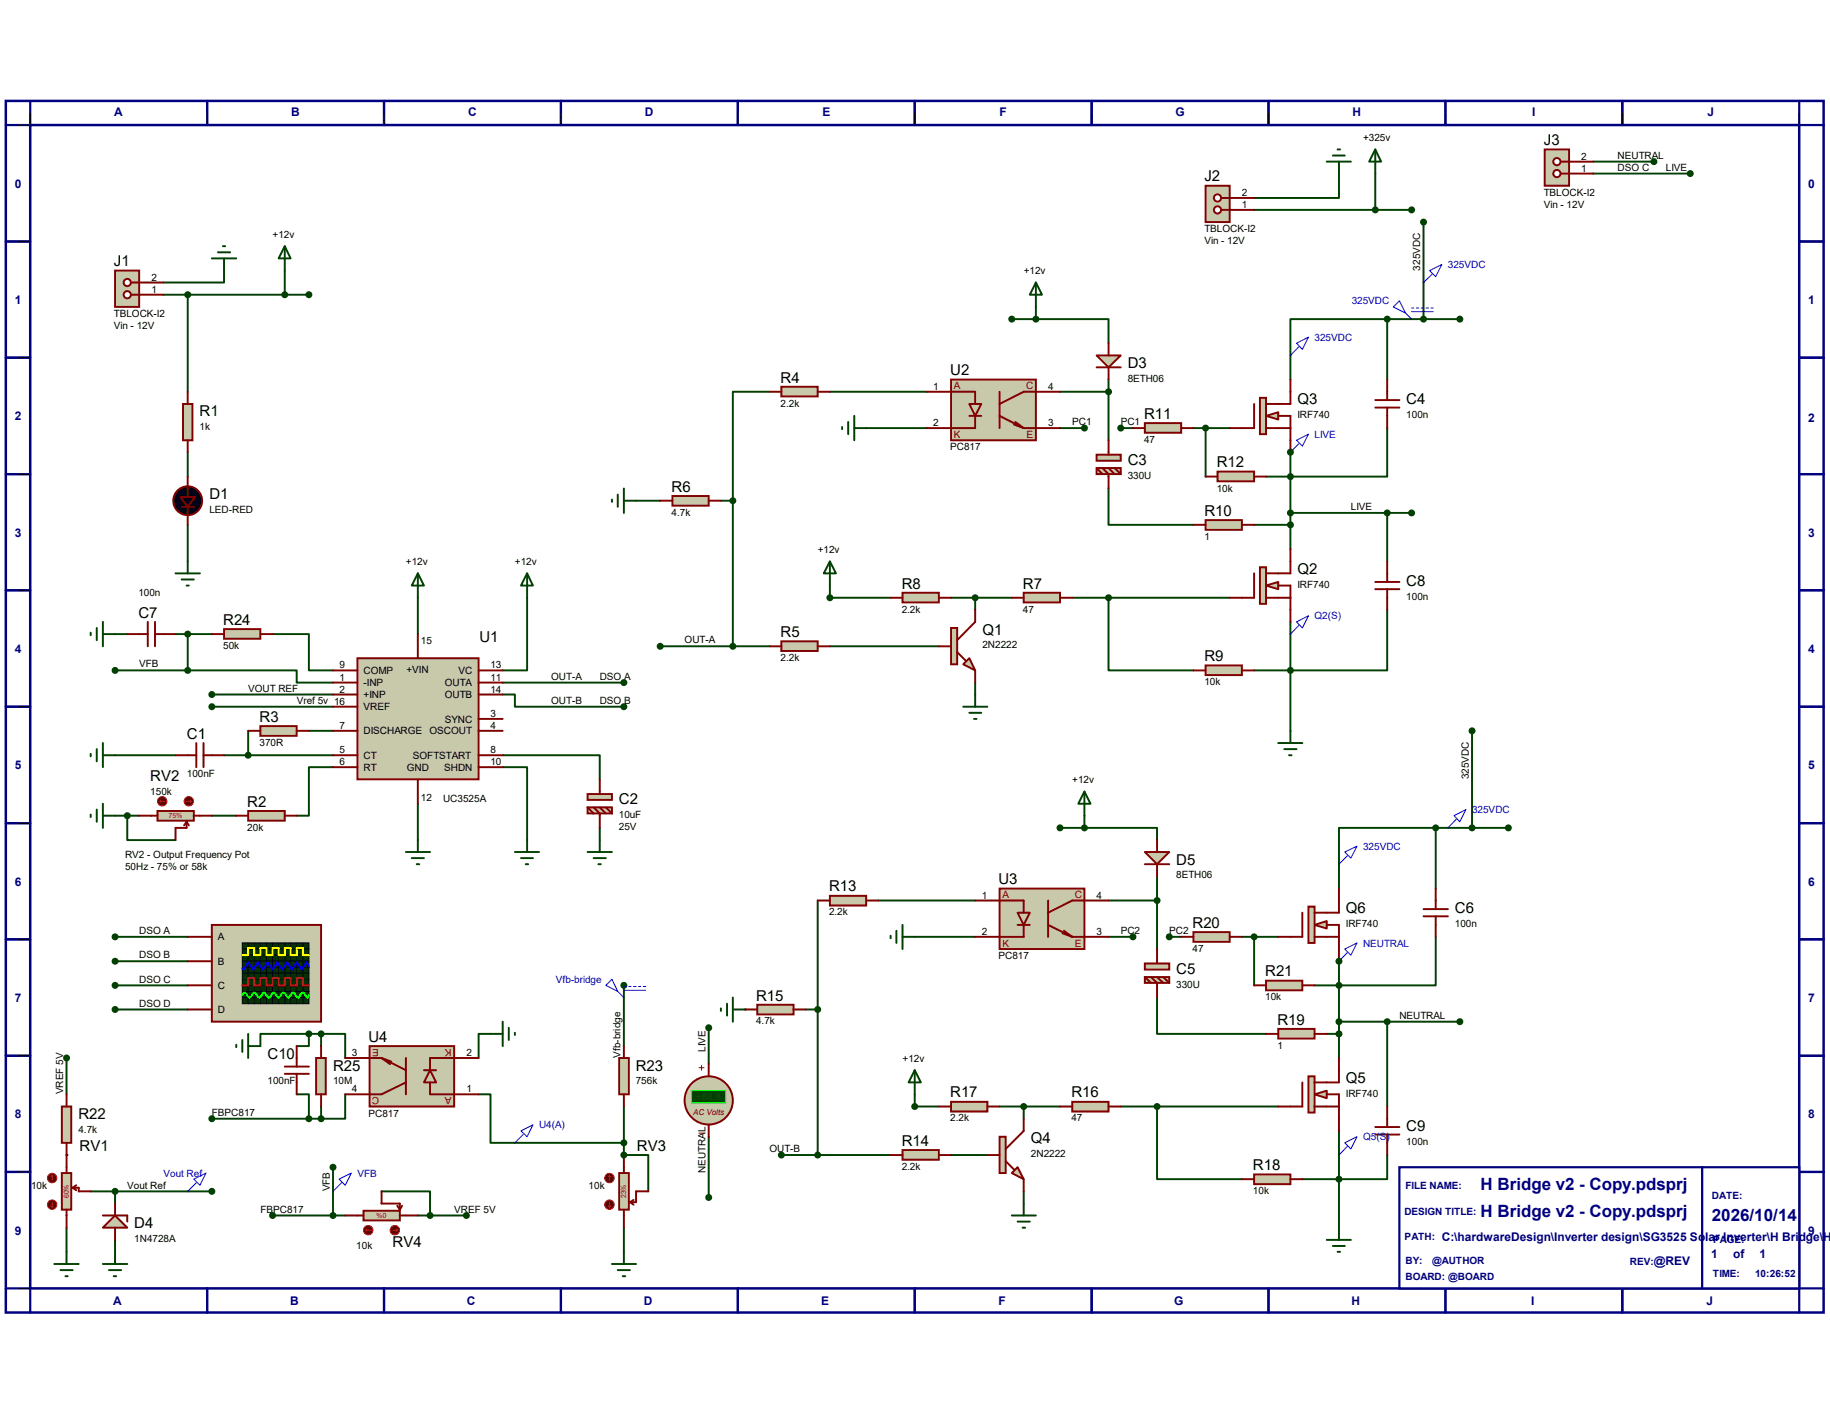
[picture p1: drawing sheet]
<svg xmlns="http://www.w3.org/2000/svg" width="279mm" height="216mm" viewBox="0 0 279 216" stroke-linecap="round" stroke-linejoin="round" font-family="sans-serif">
<path d="M.9 15.4h277.5v185h-277.5zM4.6 19.1h270.1v177.6h-270.1z" fill="none" stroke="#000080" stroke-width=".38"/>
<g fill="none" stroke="#000080" stroke-width=".34">
<path d="M4.6 15.4v3.7h-3.7M31.6 15.4v3.7M58.6 15.4v3.7M85.6 15.4v3.7M112.6 15.4v3.7M139.7 15.4v3.7M166.7 15.4v3.7M193.7 15.4v3.7M220.7 15.4v3.7M247.7 15.4v3.7M274.7 15.4v3.7h3.7M.9 36.9h3.7"/>
<path d="M274.7 36.9h3.7M.9 54.6h3.7M274.7 54.6h3.7M.9 72.4h3.7M274.7 72.4h3.7M.9 90.1h3.7M274.7 90.1h3.7M.9 107.9h3.7M274.7 107.9h3.7M.9 125.7h3.7M274.7 125.7h3.7M.9 143.4h3.7"/>
<path d="M274.7 143.4h3.7M.9 161.2h3.7M.9 178.9h3.7M274.7 161.2h3.7M274.7 178.9h3.7M.9 196.7h3.7v3.7M31.6 196.7v3.7M58.6 196.7v3.7M85.6 196.7v3.7M112.6 196.7v3.7M139.7 196.7v3.7M166.7 196.7v3.7"/>
<path d="M193.7 196.7v3.7M220.7 196.7v3.7M247.7 196.7v3.7M278.4 196.7h-3.7v3.7"/>
</g>
<g fill="none" stroke="#000" stroke-width=".15">
<path d="M2.8 19.1h1.7M4.6 17.3l.1 1.6M31.6 17.3l.1 1.6M58.6 17.3l.1 1.6M85.6 17.3l.1 1.6M112.6 17.3l.1 1.6M139.7 17.3v1.6M166.7 17.3v1.6M193.7 17.3v1.6M220.7 17.3v1.6M247.7 17.3v1.6M274.7 17.3v1.6"/>
<path d="M2.8 36.9h1.7M2.8 54.6h1.7M2.8 72.4h1.7M2.8 90.1h1.7M2.8 107.9h1.7M2.8 125.7h1.7M2.8 143.4h1.7M2.8 161.2h1.7M2.8 178.9h1.7M2.8 196.7h1.7"/>
</g>
<path d="M213.7 178.2h61v18.5h-61z" fill="#fff" stroke="#000080" stroke-width=".34"/>
<path d="M259.9 178.2v18.5" fill="none" stroke="#000080" stroke-width=".34"/>
<g fill="none" stroke="#004000" stroke-width=".3">
<path d="M191.5 32h24M204.4 26.5v3.7h-12.9M210 26.5v5.5M217.3 33.9v14.8M243.2 24.7h9.3M243.2 26.5h14.9M25 45h22.2M28.7 45v14.8M34.2 41.3v1.8h-9.2M43.5 41.3v3.7M117.5 59.8h-5.6v16.7M126.7 59.8h14.8"/>
<path d="M154.5 48.7h3.7M158.2 48.7h11v3.7M158.2 46.9v1.8M161.8 59.8h7.4M169.2 58v9.2M211.8 48.7h-14.8v9.3M211.8 48.7h11.1M211.8 48.7v9.3M28.7 69v3.8M97.1 76.5h3.7M110.1 76.5h1.8M111.9 76.5v22.2"/>
<path d="M132.2 65.4h9.3M161.8 65.4h3.8M169.2 74.6v5.5h13M171.1 65.4h1.9M182.2 65.4h5.5M184.1 65.4v7.4M197 69h.1M197 69v14.9M197 78.3h18.5M211.8 65.4v7.4h-18.5M211.8 78.3v7.4M17.6 96.8h1.8"/>
<path d="M26.8 96.8h5.5M28.7 80.1v5.6M28.7 96.8v5.6M41.6 96.8h5.6v5.6h3.6M63.8 91.3v5.5M80.5 91.3v11.1h-3.7M100.8 98.7h16.7M126.7 98.7h16.6M126.7 89.4v1.9h9.3M145.2 91.3h9.3M148.9 91.3v1.8M163.7 91.3h24"/>
<path d="M169.2 91.3v11.1h13M191.5 80.1h5.5M197 95v16.6M211.8 93.1v9.3h-20.3M17.6 115.3h9.2M17.6 102.4h11.1M28.7 102.4h16.6v1.8h5.5M32.3 107.9h18.5M32.3 106h18.5M34.2 115.3h16.6M37.9 111.6v3.7M47.2 111.6h3.6"/>
<path d="M50.8 117.1h-3.6v7.4h-1.9M76.8 117.1h3.7v11.2M76.8 115.3h14.8v3.7M76.8 106h1.8v1.9h16.6M76.8 104.2h18.4M148.9 104.2v1.8M224.7 111.6v14.8M17.6 124.5h3.7M19.4 124.5v3.8h7.4M32.3 124.5h3.8M63.8 122.7v5.6M91.6 126.4v1.9"/>
<path d="M124.8 137.5v38.9M134.1 137.5h14.8M161.8 126.4h3.8M165.6 126.4h11.1v1.9M165.6 124.5v1.9M169.2 137.5h7.5M176.7 133.8v11.1M219.2 126.4h-14.8v9.3M219.2 126.4h11.1M219.2 126.4v9.3M17.6 143h11.1M17.6 146.8h11.1"/>
<path d="M17.6 150.5h11.1M17.6 154.1h11.1M47.2 157.9h-7.4v1.8M47.2 157.9v1.8h-1.9M47.2 157.9h1.8M49 157.9h3.7v3.6M49 157.9v1.8M74.9 157.9h-1.8v3.6M95.2 150.5v9.2M108.2 156.9v5.6M113.7 154.1h.1M123 154.1h1.8"/>
<path d="M139.7 143h9.2M169.2 143h3.8M176.7 152.3v5.6h16.6M178.5 143h1.8M189.6 143h5.6M191.5 143v7.5M202.6 157.9h1.8M204.4 146.8h.1M204.4 146.8v14.7M204.4 156h18.5M211.8 156v13M219.2 143v7.5h-18.5"/>
<path d="M10.2 176.4h.1M10.2 161.5v5.6M32.3 170.8h16.7M45.3 167.1h1.9v3.7M49 169v1.8M50.8 178.2v7.4M52.7 167.1v3.7h-3.7M73.1 167.1h1.8v7.4h20.3M95.2 176.4h.1M95.2 176.4h3.8v5.5M95.2 169v7.4M108.2 173.6v9.2"/>
<path d="M119.3 176.4h16.7M139.7 167.1v1.9h3.6M145.2 176.4h5.5M152.6 169h9.2M156.3 169v1.8M171.1 169h24.1M176.7 169v11h12.9M204.4 172.7v14.8M211.8 176.4v3.6h-13M10.2 187.5v3.6M13.8 181.9h18.5M17.6 181.9v1.9"/>
<path d="M17.6 189.3v1.8M41.6 185.6h11.1M58.3 181.9h7.4v3.7M63.8 185.6h7.4M95.2 187.5v3.6M156.3 181.9v1.9"/>
</g>
<path d="M54.6 100.5h18.5v18.5h-18.5z" fill="#c8c8aa" stroke="#800000" stroke-width=".3"/>
<g fill="none" stroke="#800000" stroke-width=".3">
<path d="M63.8 96.8v3.7M50.8 102.4h3.8M50.8 104.2h3.8M50.8 106h3.8M50.8 117.1h3.8M50.8 115.3h3.8M50.8 111.6h3.8M50.8 107.9h3.8M63.8 119v3.7M73.1 102.4h3.7M73.1 104.2h3.7M73.1 106h3.7"/>
<path d="M73.1 109.8h3.7M73.1 117.1h3.7M73.1 115.3h3.7M73.1 111.6h3.7"/>
</g>
<path d="M17.6 41.3h3.7v5.6h-3.7z" fill="#c8c8aa" stroke="#800000" stroke-width=".3"/>
<path d="M20 45h1.3" fill="none" stroke="#800000" stroke-width=".3"/>
<circle cx="19.4" cy="45" r=".55" fill="#fff" stroke="#800000" stroke-width=".3"/>
<path d="M20 43.1h1.3" fill="none" stroke="#800000" stroke-width=".3"/>
<circle cx="19.4" cy="43.1" r=".55" fill="#fff" stroke="#800000" stroke-width=".3"/>
<path d="M21.3 45h3.7M21.3 43.1h3.7" fill="none" stroke="#800000" stroke-width=".3"/>
<path d="M27.9 61.7h1.5v5.5h-1.5z" fill="#c8c8aa" stroke="#800000" stroke-width=".3"/>
<path d="M28.7 59.8v1.9M27.7 77.4h1.9M28.7 67.2v1.8M28.7 72.8v3.1M28.7 77.4v2.7" fill="none" stroke="#800000" stroke-width=".3"/>
<g fill="#000" stroke="#800000" stroke-width=".3">
<path d="M27.6 75.9h2.2l-1.1 1.5z"/>
<circle cx="28.7" cy="76.5" r="2.2"/>
</g>
<g fill="none" stroke="#004000" stroke-width=".3">
<path d="M32.3 39.5h3.8M33.3 38.5h1.8M34 37.6h.4M34.2 39.5v1.8M43.5 37.6l.9 1.9h-1.9zM43.5 37.6v3.7M26.8 87.5h3.7M27.7 88.5h1.9M28.5 89.4h.3M28.7 85.7v1.8M63.8 87.5l.9 1.9h-1.8zM63.8 87.5v3.8"/>
<path d="M80.5 87.5l.9 1.9h-1.9zM80.5 87.5v3.8M62 130.1h3.7M62.9 131h1.8M63.6 132h.4M63.8 128.3v1.8"/>
</g>
<g fill="#004000" stroke="#004000" stroke-width=".3">
<circle cx="28.7" cy="45" r=".38"/>
<circle cx="47.2" cy="45" r=".38"/>
<circle cx="43.5" cy="45" r=".38"/>
<circle cx="32.3" cy="107.9" r=".38"/>
</g>
<path d="M37.9 123.8h5.6v1.5h-5.6z" fill="#c8c8aa" stroke="#800000" stroke-width=".3"/>
<path d="M26.8 115.3h3.2M30 113.5v3.6M31.1 113.5v3.6M31.1 115.3h3.1M36.1 124.5h1.8M43.5 124.5h1.8" fill="none" stroke="#800000" stroke-width=".3"/>
<path d="M13.8 115.1v.4M14.8 114.4v1.8M15.7 113.5v3.6M15.7 115.3h1.9M13.8 124.4v.4M14.8 123.6v1.9M15.7 124.5h1.9M15.7 122.7v3.7" fill="none" stroke="#004000" stroke-width=".3"/>
<path d="M32.3 141.2h16.7v14.8h-16.7z" fill="#c8c8aa" stroke="#800000" stroke-width=".3"/>
<path d="M37 144h10.2v9.2h-10.2z" fill="#003000" stroke="#000" stroke-width=".17"/>
<g fill="none" stroke="#000" stroke-width=".15">
<path d="M37 146.8h10.2M37 144.9h10.2M37 145.8h10.2M37 147.7h10.2M37 149.5h10.2M37 150.5h10.2M37 151.4h10.2M37 152.3h10.2M37 148.6h10.2M37.9 144v9.2M38.8 144l.1 9.2M39.8 144v9.2"/>
<path d="M40.7 144v9.2M41.6 144l.1 9.2M42.5 144l.1 9.2M43.5 144v9.2M44.4 144v9.2M45.3 144v9.2M46.2 144l.1 9.2"/>
</g>
<path d="M37 145.8h.9v-1.1h.9v1.1h1v-1.1h.9v1.1h.9v-1.1h.9v1.1h1v-1.1h.9v1.1h.9v-1.1h.9v1.1h1" fill="none" stroke="#ff0" stroke-width=".3"/>
<path d="M37 150.5h.9v-1.1h.9v1.1h1v-1.1h.9v1.1h.9v-1.1h.9v1.1h1v-1.1h.9v1.1h.9v-1.1h.9v1.1h1" fill="none" stroke="#f00" stroke-width=".3"/>
<path d="M47.2 147.5l-.4-.6-.7 1.1-.8-1.1-.7 1.1-.8-1.1-.7 1.1-.8-1.1-.7 1.1-.7-1.1-.8 1.1-.7-1.1-.7 1.1-.8-1.1-.7 1.1-.2-.1" fill="none" stroke="#00f" stroke-width=".3"/>
<path d="M37 151.9l.3-.3 .8 .7 .7-.7 .8 .7 .7-.7 .8 .7 .7-.7 .7 .7 .8-.7 .7 .7 .7-.7 .8 .7 .7-.7 .8 .7 .2-.4" fill="none" stroke="#0f0" stroke-width=".3"/>
<path d="M28.7 143h3.6M28.7 146.8h3.6M28.7 150.5h3.6M28.7 154.1h3.6" fill="none" stroke="#800000" stroke-width=".3"/>
<g fill="#004000" stroke="#004000" stroke-width=".3">
<circle cx="17.6" cy="143" r=".38"/>
<circle cx="17.6" cy="146.8" r=".38"/>
<circle cx="17.6" cy="150.5" r=".38"/>
<circle cx="17.6" cy="154.1" r=".38"/>
</g>
<path d="M24 123.8h5.6v1.5h-5.6z" fill="#c8c8aa" stroke="#800000" stroke-width=".3"/>
<path d="M21.3 124.5h2.7M28.5 125.5l.3 .5M28.5 125.5l-.4 .5M28.5 125.5v.9h-1.7v1.9M29.6 124.5h2.7" fill="none" stroke="#800000" stroke-width=".3"/>
<circle cx="28.8" cy="122.3" r=".72" fill="#400000" stroke="#f00" stroke-width=".15"/>
<path d="M28.5 122.3h.7M29 122.1l.2 .2M29.2 122.3l-.2 .2" fill="none" stroke="#f00" stroke-width=".15"/>
<circle cx="24.8" cy="122.3" r=".72" fill="#400000" stroke="#f00" stroke-width=".15"/>
<path d="M24.4 122.3l.2 .2M24.4 122.3h.7M24.6 122.1l-.2 .2" fill="none" stroke="#f00" stroke-width=".15"/>
<circle cx="19.4" cy="124.5" r=".38" fill="#004000" stroke="#004000" stroke-width=".3"/>
<path d="M78.6 130.1h3.7M79.5 131h1.9M80.3 132h.3M80.5 128.3v1.8" fill="none" stroke="#004000" stroke-width=".3"/>
<g fill="#c8c8aa" stroke="#800000" stroke-width=".3">
<path d="M89.7 121.2h3.7v.9h-3.7z"/>
<path d="M89.7 123.3h3.7v.9h-3.7z"/>
</g>
<path d="M91.6 119v2.2M89.7 123.3l.9 .9M90.6 123.3l1 .9v2.2M91.6 123.3l.9 .9M92.5 123.3l.9 .9" fill="none" stroke="#800000" stroke-width=".3"/>
<path d="M89.7 130.1h3.7M90.6 131h1.9M91.4 132h.3M91.6 128.3v1.8" fill="none" stroke="#004000" stroke-width=".3"/>
<path d="M39.8 110.9h5.5v1.5h-5.5z" fill="#c8c8aa" stroke="#800000" stroke-width=".3"/>
<path d="M37.9 111.6h1.9M45.3 111.6h1.9" fill="none" stroke="#800000" stroke-width=".3"/>
<circle cx="37.9" cy="115.3" r=".38" fill="#004000" stroke="#004000" stroke-width=".3"/>
<g fill="#c8c8aa" stroke="#800000" stroke-width=".3">
<path d="M148 100.5l.9 1.9-1.8-1z"/>
<path d="M145.2 95.9h.9v5.5h-.9z"/>
</g>
<path d="M143.3 98.7h1.9M146.1 99.6l1.3 1.3M148.9 93.1v1.9l-2.8 2.7M148.9 102.4v1.8" fill="none" stroke="#800000" stroke-width=".3"/>
<g fill="#c8c8aa" stroke="#800000" stroke-width=".3">
<path d="M145.2 58h13v9.2h-13z"/>
<path d="M148 61.7h1.8l-.9 1.8z"/>
</g>
<path d="M141.5 59.8h7.4v1.9M152.6 59.8v5.6M161.8 59.8h-5.5l-3.7 1.9M148 63.5h1.8M148.9 63.5v1.9h-7.4M152.6 63.5l3.7 1.9M154.8 64.8l1.5 .6M155 64.4l1.3 1M156.3 65.4h5.5" fill="none" stroke="#800000" stroke-width=".3"/>
<path d="M128.6 65.2v.3M129.5 64.4v1.9M130.4 65.4h1.8M130.4 63.5v3.7" fill="none" stroke="#004000" stroke-width=".3"/>
<path d="M119.3 59.1h5.5v1.4h-5.5z" fill="#c8c8aa" stroke="#800000" stroke-width=".3"/>
<path d="M117.5 59.8h1.8M124.8 59.8h1.9" fill="none" stroke="#800000" stroke-width=".3"/>
<path d="M119.3 97.9h5.5v1.5h-5.5z" fill="#c8c8aa" stroke="#800000" stroke-width=".3"/>
<path d="M117.5 98.7h1.8M124.8 98.7h1.9" fill="none" stroke="#800000" stroke-width=".3"/>
<path d="M102.7 75.7h5.5v1.5h-5.5z" fill="#c8c8aa" stroke="#800000" stroke-width=".3"/>
<path d="M100.8 76.5h1.9M108.2 76.5h1.9" fill="none" stroke="#800000" stroke-width=".3"/>
<path d="M93.4 76.3v.3M94.3 75.5v1.9M95.2 76.5h1.9M95.2 74.6v3.7" fill="none" stroke="#004000" stroke-width=".3"/>
<path d="M156.3 90.5h5.5v1.5h-5.5z" fill="#c8c8aa" stroke="#800000" stroke-width=".3"/>
<path d="M154.5 91.3h1.8M161.8 91.3h1.9" fill="none" stroke="#800000" stroke-width=".3"/>
<path d="M137.8 90.5h5.5v1.5h-5.5z" fill="#c8c8aa" stroke="#800000" stroke-width=".3"/>
<path d="M136 91.3h1.8M143.3 91.3h1.9" fill="none" stroke="#800000" stroke-width=".3"/>
<g fill="#004000" stroke="#004000" stroke-width=".3">
<circle cx="111.9" cy="76.5" r=".38"/>
<circle cx="148.9" cy="91.3" r=".38"/>
<circle cx="126.7" cy="91.3" r=".38"/>
<circle cx="154.5" cy="48.7" r=".38"/>
</g>
<path d="M126.7 85.7l.9 1.8h-1.8zM126.7 85.7v3.7M147.1 107.9h3.6M148 108.8h1.8M148.7 109.8h.4M148.9 106v1.9" fill="none" stroke="#004000" stroke-width=".3"/>
<g fill="#c8c8aa" stroke="#800000" stroke-width=".3">
<path d="M193.3 89.4l1.9-.5v1.1z"/>
<path d="M192.4 86.6h.9v5.6h-.9z"/>
</g>
<path d="M191.5 87.5v3.8h-3.8M193.3 91.3h3.7M195.2 89.4h1.8v5.6M197 83.9v3.6h-3.7" fill="none" stroke="#800000" stroke-width=".3"/>
<g fill="#c8c8aa" stroke="#800000" stroke-width=".3">
<path d="M193.3 63.5l1.9-.6v1.2z"/>
<path d="M192.4 60.7h.9v5.6h-.9z"/>
</g>
<path d="M197 58v3.7h-3.7M191.5 61.7v3.7h-3.8M193.3 65.4h3.7M195.2 63.5h1.8v5.5" fill="none" stroke="#800000" stroke-width=".3"/>
<path d="M184.1 101.6h5.5v1.5h-5.5z" fill="#c8c8aa" stroke="#800000" stroke-width=".3"/>
<path d="M182.2 102.4h1.9M189.6 102.4h1.9" fill="none" stroke="#800000" stroke-width=".3"/>
<circle cx="169.2" cy="91.3" r=".38" fill="#004000" stroke="#004000" stroke-width=".3"/>
<g fill="#c8c8aa" stroke="#800000" stroke-width=".3">
<path d="M167.4 69.4h3.7v1h-3.7z"/>
<path d="M167.4 71.5h3.7v.9h-3.7z"/>
</g>
<path d="M167.4 71.5l.9 .9M168.3 71.5l.9 .9v2.2M169.2 67.2v2.2M169.2 71.5l1 .9M170.2 71.5l.9 .9" fill="none" stroke="#800000" stroke-width=".3"/>
<path d="M184.1 79.4h5.5v1.5h-5.5z" fill="#c8c8aa" stroke="#800000" stroke-width=".3"/>
<path d="M182.2 80.1h1.9M189.6 80.1h1.9" fill="none" stroke="#800000" stroke-width=".3"/>
<path d="M174.8 64.6h5.5v1.5h-5.5z" fill="#c8c8aa" stroke="#800000" stroke-width=".3"/>
<path d="M173 65.4h1.8M180.3 65.4h1.9" fill="none" stroke="#800000" stroke-width=".3"/>
<path d="M185.9 72h5.6v1.5h-5.6z" fill="#c8c8aa" stroke="#800000" stroke-width=".3"/>
<path d="M211.8 58v3.1M184.1 72.8h1.8M191.5 72.8h1.8M210 61.1h3.7M210 62.2h3.7M211.8 62.2v3.2" fill="none" stroke="#800000" stroke-width=".3"/>
<g fill="#004000" stroke="#004000" stroke-width=".3">
<circle cx="197" cy="80.1" r=".38"/>
<circle cx="197" cy="72.8" r=".38"/>
<circle cx="184.1" cy="65.4" r=".38"/>
<circle cx="171.1" cy="65.4" r=".38"/>
<circle cx="165.6" cy="65.4" r=".38"/>
<circle cx="197" cy="78.3" r=".38"/>
<circle cx="158.2" cy="48.7" r=".38"/>
<circle cx="211.8" cy="48.7" r=".38"/>
<circle cx="215.5" cy="78.3" r=".38"/>
<circle cx="222.9" cy="48.7" r=".38"/>
<circle cx="217.3" cy="48.7" r=".38"/>
<circle cx="217.3" cy="33.9" r=".38"/>
</g>
<path d="M158.2 43.1l.9 1.9h-1.9zM158.2 43.1v3.8" fill="none" stroke="#004000" stroke-width=".3"/>
<path d="M184.1 28.4h3.6v5.5h-3.6z" fill="#c8c8aa" stroke="#800000" stroke-width=".3"/>
<path d="M186.5 32h1.2" fill="none" stroke="#800000" stroke-width=".3"/>
<circle cx="185.9" cy="32" r=".55" fill="#fff" stroke="#800000" stroke-width=".3"/>
<path d="M186.5 30.2h1.2" fill="none" stroke="#800000" stroke-width=".3"/>
<circle cx="185.9" cy="30.2" r=".55" fill="#fff" stroke="#800000" stroke-width=".3"/>
<path d="M187.7 32h3.8M187.7 30.2h3.8" fill="none" stroke="#800000" stroke-width=".3"/>
<path d="M202.6 24.7h3.6M203.5 23.7h1.8M204.2 22.8h.4M204.4 24.7v1.8M210 22.8l.9 1.9h-1.9zM210 22.8v3.7" fill="none" stroke="#004000" stroke-width=".3"/>
<g fill="#004000" stroke="#004000" stroke-width=".3">
<circle cx="210" cy="32" r=".38"/>
<circle cx="215.5" cy="32" r=".38"/>
</g>
<path d="M235.8 22.8h3.8v5.6h-3.8z" fill="#c8c8aa" stroke="#800000" stroke-width=".3"/>
<path d="M238.3 26.5h1.3" fill="none" stroke="#800000" stroke-width=".3"/>
<circle cx="237.7" cy="26.5" r=".55" fill="#fff" stroke="#800000" stroke-width=".3"/>
<path d="M238.3 24.7h1.3" fill="none" stroke="#800000" stroke-width=".3"/>
<circle cx="237.7" cy="24.7" r=".55" fill="#fff" stroke="#800000" stroke-width=".3"/>
<path d="M239.6 26.5h3.6M239.6 24.7h3.6" fill="none" stroke="#800000" stroke-width=".3"/>
<g fill="#004000" stroke="#004000" stroke-width=".3">
<circle cx="252.5" cy="24.7" r=".38"/>
<circle cx="258.1" cy="26.5" r=".38"/>
</g>
<g fill="#c8c8aa" stroke="#800000" stroke-width=".3">
<path d="M155.4 178.2l.9 1.8-1.8-.9z"/>
<path d="M152.6 173.6h.9v5.5h-.9z"/>
</g>
<path d="M150.7 176.4h1.9M153.5 177.3l1.3 1.3M156.3 170.8v1.9l-2.8 2.7M156.3 180v1.9" fill="none" stroke="#800000" stroke-width=".3"/>
<g fill="#c8c8aa" stroke="#800000" stroke-width=".3">
<path d="M152.6 135.7h13v9.2h-13z"/>
<path d="M155.4 139.4h1.8l-.9 1.8z"/>
</g>
<path d="M148.9 137.5h7.4v1.9M160 137.5v5.5M169.2 137.5h-5.5l-3.7 1.9M155.4 141.2h1.8M156.3 141.2v1.8h-7.4M160 141.2l3.7 1.8M162.2 142.5l1.5 .5M162.4 142.1l1.3 .9M163.7 143h5.5" fill="none" stroke="#800000" stroke-width=".3"/>
<path d="M136 142.9v.4M136.9 142.1v1.9M137.8 143h1.9M137.8 141.2v3.7" fill="none" stroke="#004000" stroke-width=".3"/>
<path d="M126.7 136.8h5.5v1.5h-5.5z" fill="#c8c8aa" stroke="#800000" stroke-width=".3"/>
<path d="M124.8 137.5h1.9M132.2 137.5h1.9" fill="none" stroke="#800000" stroke-width=".3"/>
<path d="M137.8 175.6h5.5v1.5h-5.5z" fill="#c8c8aa" stroke="#800000" stroke-width=".3"/>
<path d="M136 176.4h1.8M143.3 176.4h1.9" fill="none" stroke="#800000" stroke-width=".3"/>
<path d="M115.6 153.4h5.6v1.5h-5.6z" fill="#c8c8aa" stroke="#800000" stroke-width=".3"/>
<path d="M113.7 154.1h1.9M121.2 154.1h1.8" fill="none" stroke="#800000" stroke-width=".3"/>
<path d="M110.1 154v.3M111 153.2v1.9M111.9 154.1h1.8M111.9 152.3v3.7" fill="none" stroke="#004000" stroke-width=".3"/>
<path d="M163.7 168.2h5.5v1.5h-5.5z" fill="#c8c8aa" stroke="#800000" stroke-width=".3"/>
<path d="M161.8 169h1.9M169.2 169h1.9" fill="none" stroke="#800000" stroke-width=".3"/>
<path d="M145.2 168.2h5.5v1.5h-5.5z" fill="#c8c8aa" stroke="#800000" stroke-width=".3"/>
<path d="M143.3 169h1.9M150.7 169h1.9" fill="none" stroke="#800000" stroke-width=".3"/>
<g fill="#004000" stroke="#004000" stroke-width=".3">
<circle cx="124.8" cy="154.1" r=".38"/>
<circle cx="156.3" cy="169" r=".38"/>
<circle cx="139.7" cy="169" r=".38"/>
<circle cx="161.8" cy="126.4" r=".38"/>
</g>
<path d="M139.7 163.4l.9 1.9h-1.9zM139.7 163.4v3.7M154.5 185.6h3.7M155.4 186.5h1.8M156.1 187.5h.4M156.3 183.8v1.8" fill="none" stroke="#004000" stroke-width=".3"/>
<g fill="#c8c8aa" stroke="#800000" stroke-width=".3">
<path d="M200.7 167.1l1.9-.6v1.2z"/>
<path d="M199.8 164.3h.9v5.6h-.9z"/>
</g>
<path d="M198.8 165.3v3.7h-3.6M200.7 169h3.7M202.6 167.1h1.8v5.6M204.4 161.5v3.8h-3.7" fill="none" stroke="#800000" stroke-width=".3"/>
<g fill="#c8c8aa" stroke="#800000" stroke-width=".3">
<path d="M200.7 141.2l1.9-.6v1.2z"/>
<path d="M199.8 138.4h.9v5.6h-.9z"/>
</g>
<path d="M198.8 139.4v3.6h-3.6M204.4 135.7v3.7h-3.7M200.7 143h3.7M202.6 141.2h1.8v5.6" fill="none" stroke="#800000" stroke-width=".3"/>
<path d="M191.5 179.3h5.5v1.5h-5.5z" fill="#c8c8aa" stroke="#800000" stroke-width=".3"/>
<path d="M189.6 180h1.9M197 180h1.8" fill="none" stroke="#800000" stroke-width=".3"/>
<circle cx="176.7" cy="169" r=".38" fill="#004000" stroke="#004000" stroke-width=".3"/>
<g fill="#c8c8aa" stroke="#800000" stroke-width=".3">
<path d="M174.8 147.1h3.7v.9h-3.7z"/>
<path d="M174.8 149.2h3.7v.9h-3.7z"/>
</g>
<path d="M174.8 149.2l.9 .9M175.7 149.2l1 .9v2.2M176.7 144.9v2.2M176.7 149.2l.9 .9M177.6 149.2l.9 .9" fill="none" stroke="#800000" stroke-width=".3"/>
<path d="M195.2 157.1h5.5v1.5h-5.5z" fill="#c8c8aa" stroke="#800000" stroke-width=".3"/>
<path d="M193.3 157.9h1.9M200.7 157.9h1.9" fill="none" stroke="#800000" stroke-width=".3"/>
<path d="M182.2 142.3h5.5v1.5h-5.5z" fill="#c8c8aa" stroke="#800000" stroke-width=".3"/>
<path d="M180.3 143h1.9M187.7 143h1.9" fill="none" stroke="#800000" stroke-width=".3"/>
<path d="M193.3 149.7h5.5v1.5h-5.5z" fill="#c8c8aa" stroke="#800000" stroke-width=".3"/>
<path d="M217.3 138.8h3.8M217.3 139.9h3.8M219.2 135.7v3.1M219.2 139.9v3.1M191.5 150.5h1.8M198.8 150.5h1.9" fill="none" stroke="#800000" stroke-width=".3"/>
<g fill="#004000" stroke="#004000" stroke-width=".3">
<circle cx="204.4" cy="157.9" r=".38"/>
<circle cx="204.4" cy="150.5" r=".38"/>
<circle cx="191.5" cy="143" r=".38"/>
<circle cx="178.5" cy="143" r=".38"/>
<circle cx="173" cy="143" r=".38"/>
<circle cx="204.4" cy="156" r=".38"/>
<circle cx="165.6" cy="126.4" r=".38"/>
<circle cx="219.2" cy="126.4" r=".38"/>
<circle cx="222.9" cy="156" r=".38"/>
<circle cx="230.3" cy="126.4" r=".38"/>
<circle cx="224.7" cy="126.4" r=".38"/>
<circle cx="224.7" cy="111.6" r=".38"/>
<circle cx="111.9" cy="98.7" r=".38"/>
<circle cx="100.8" cy="98.7" r=".38"/>
<circle cx="124.8" cy="176.4" r=".38"/>
<circle cx="119.3" cy="176.4" r=".38"/>
<circle cx="95.2" cy="104.2" r=".38"/>
<circle cx="95.2" cy="107.9" r=".38"/>
</g>
<path d="M165.6 120.9l.9 1.8h-1.9zM165.6 120.9v3.6" fill="none" stroke="#004000" stroke-width=".3"/>
<circle cx="108.2" cy="168" r="3.7" fill="#c8c8aa" stroke="#800000" stroke-width=".3"/>
<path d="M106.7 163h.8M106.7 173h.8M107.1 162.7v.7" fill="none" stroke="#800000" stroke-width=".15"/>
<path d="M105.6 166.5h5.2v1.9h-5.2z" fill="#004000" stroke="#0f0" stroke-width=".15"/>
<path d="M108.2 162.5v1.8M108.2 171.7v1.9" fill="none" stroke="#800000" stroke-width=".3"/>
<g fill="#004000" stroke="#004000" stroke-width=".3">
<circle cx="108.2" cy="156.9" r=".38"/>
<circle cx="108.2" cy="182.8" r=".38"/>
<circle cx="197" cy="102.4" r=".38"/>
<circle cx="204.4" cy="180" r=".38"/>
</g>
<path d="M218.3 41.3l1.8-.9-.9 1.8zM218.7 41.9l-1.4 1.2" fill="none" stroke="#0000c0" stroke-width=".15"/>
<path d="M195.2 113.5h3.6M196.1 114.4h1.9M196.8 115.3h.4M197 111.6v1.9M202.6 189.3h3.6M203.5 190.2h1.8M204.2 191.1h.4M204.4 187.5v1.8" fill="none" stroke="#004000" stroke-width=".3"/>
<path d="M9.4 169h1.5v5.5h-1.5z" fill="#c8c8aa" stroke="#800000" stroke-width=".3"/>
<path d="M10.2 167.1v1.9M10.2 174.5v1.9" fill="none" stroke="#800000" stroke-width=".3"/>
<path d="M9.4 179.1h1.5v5.6h-1.5z" fill="#c8c8aa" stroke="#800000" stroke-width=".3"/>
<path d="M10.2 176.4v2.7M10.2 184.7v2.8M11.1 181.4l.5 .3M11.1 181.4h.9v.5h1.8M11.6 181l-.5 .4" fill="none" stroke="#800000" stroke-width=".3"/>
<circle cx="8" cy="179.9" r=".72" fill="#400000" stroke="#f00" stroke-width=".15"/>
<path d="M8 179.5l-.3 .2M8 179.5l.1 .2M8 179.5v.8" fill="none" stroke="#f00" stroke-width=".15"/>
<circle cx="8" cy="183.9" r=".72" fill="#400000" stroke="#f00" stroke-width=".15"/>
<path d="M7.7 184.1l.3 .2M8 183.6v.7M8.1 184.1l-.1 .2" fill="none" stroke="#f00" stroke-width=".15"/>
<circle cx="10.2" cy="161.5" r=".38" fill="#004000" stroke="#004000" stroke-width=".3"/>
<path d="M8.3 193h3.7M9.2 193.9h1.9M10 194.9h.3M10.2 191.1v1.9" fill="none" stroke="#004000" stroke-width=".3"/>
<path d="M29.6 180l1.9-.9-1 1.9zM30 180.6l-1.3 1.3" fill="none" stroke="#0000c0" stroke-width=".15"/>
<path d="M15.7 187.5l1.9-1.9 1.8 1.9z" fill="#c8c8aa" stroke="#800000" stroke-width=".3"/>
<path d="M15.7 185.6h3.7v.9M17.6 183.8v1.8M17.6 187.5v1.8" fill="none" stroke="#800000" stroke-width=".3"/>
<circle cx="17.6" cy="181.9" r=".38" fill="#004000" stroke="#004000" stroke-width=".3"/>
<path d="M15.7 193h3.7M16.6 193.9h1.9M17.4 194.9h.3M17.6 191.1v1.9" fill="none" stroke="#004000" stroke-width=".3"/>
<path d="M94.5 161.5h1.5v5.6h-1.5z" fill="#c8c8aa" stroke="#800000" stroke-width=".3"/>
<path d="M95.2 159.7v1.8M95.2 167.1v1.9" fill="none" stroke="#800000" stroke-width=".3"/>
<path d="M94.5 179.1h1.5v5.6h-1.5z" fill="#c8c8aa" stroke="#800000" stroke-width=".3"/>
<path d="M95.2 176.4v2.7M95.2 184.7v2.8M96.2 183.6l.5 .3M96.7 183.2l-.5 .4M99 181.9h-1.9v1.7h-.9" fill="none" stroke="#800000" stroke-width=".3"/>
<circle cx="93" cy="179.9" r=".72" fill="#400000" stroke="#f00" stroke-width=".15"/>
<path d="M93 179.5l-.2 .2M93 179.5l.2 .2M93 179.5v.8" fill="none" stroke="#f00" stroke-width=".15"/>
<circle cx="93" cy="183.9" r=".72" fill="#400000" stroke="#f00" stroke-width=".15"/>
<path d="M92.8 184.1l.2 .2M93 183.6v.7M93.2 184.1l-.2 .2" fill="none" stroke="#f00" stroke-width=".15"/>
<path d="M93.4 193h3.7M94.3 193.9h1.9M95.1 194.9h.4M95.2 191.1v1.9" fill="none" stroke="#004000" stroke-width=".3"/>
<circle cx="95.2" cy="174.5" r=".38" fill="#004000" stroke="#004000" stroke-width=".3"/>
<path d="M34.2 96.1h5.6v1.4h-5.6z" fill="#c8c8aa" stroke="#800000" stroke-width=".3"/>
<g fill="none" stroke="#800000" stroke-width=".3">
<path d="M19.4 96.8h3.2M22.6 95v3.7M23.7 96.8h3.1M23.7 95v3.7M32.3 96.8h1.9M39.8 96.8h1.8M210 88.9h3.7M210 90h3.7M211.8 85.7v3.2M211.8 90v3.1M210 173.2h3.7M210 172.1h3.7"/>
<path d="M211.8 169v3.1M211.8 173.2v3.2"/>
</g>
<g fill="#004000" stroke="#004000" stroke-width=".3">
<circle cx="17.6" cy="102.4" r=".38"/>
<circle cx="95.2" cy="150.5" r=".38"/>
<circle cx="32.3" cy="106" r=".38"/>
<circle cx="28.7" cy="102.4" r=".38"/>
<circle cx="28.7" cy="96.8" r=".38"/>
<circle cx="95.2" cy="176.4" r=".38"/>
<circle cx="211.8" cy="78.3" r=".38"/>
<circle cx="211.8" cy="156" r=".38"/>
<circle cx="197" cy="69" r=".38"/>
<circle cx="204.4" cy="146.8" r=".38"/>
</g>
<g fill="none" stroke="#0000c0" stroke-width=".15">
<path d="M198 52.4l1.8-.9-1 1.8zM198.3 53l-1.3 1.3M212.7 46.9l1-1 .9 1.9zM214.6 47.8l.9 .9M215.5 47h.4M215.5 47.6h3.3M216.2 47h.4M217 47h.3M217.7 47h.4M218.5 47h.3M198 67.2l1.8-.9-1 1.8zM198.3 67.8l-1.3 1.2"/>
<path d="M198 95l1.8-1-1 1.9zM198.3 95.5l-1.3 1.3M205.3 130.1l1.9-.9-1 1.8zM205.7 130.7l-1.3 1.3M222 124.5l1.8-.9-.9 1.9zM222.3 125.1l-1.2 1.3M93.4 149.5l.9 1.9-1.8-.9zM94.3 151.4l.9 .9M95.2 150.6h.4M95.2 151.2h3.4M96 150.6h.4M96.7 150.6h.4"/>
<path d="M97.5 150.6h.3M98.2 150.6h.4M205.3 144.9l1.9-.9-1 1.8zM205.7 145.5l-1.3 1.3M205.3 174.5l1.9-.9-1 1.8zM205.7 175l-1.3 1.4"/>
</g>
<path d="M13.8 96.6v.4M14.8 95.9v1.8M15.7 96.8h1.9M15.7 95v3.7" fill="none" stroke="#004000" stroke-width=".3"/>
<path d="M167.4 54.3h3.7l-1.9 1.8z" fill="#c8c8aa" stroke="#800000" stroke-width=".3"/>
<path d="M167.4 56.1h3.7M169.2 52.4v1.9M169.2 56.1v1.9" fill="none" stroke="#800000" stroke-width=".3"/>
<circle cx="169.2" cy="59.8" r=".38" fill="#004000" stroke="#004000" stroke-width=".3"/>
<path d="M174.8 130.1h3.7l-1.8 1.9z" fill="#c8c8aa" stroke="#800000" stroke-width=".3"/>
<path d="M174.8 132h3.7M176.7 128.3v1.8M176.7 132v1.8" fill="none" stroke="#800000" stroke-width=".3"/>
<circle cx="176.7" cy="137.5" r=".38" fill="#004000" stroke="#004000" stroke-width=".3"/>
<g fill="#c8c8aa" stroke="#800000" stroke-width=".3">
<path d="M56.4 159.7h12.9v9.3h-12.9z"/>
<path d="M65.7 163.4l.9 1.9h-1.9z"/>
</g>
<path d="M52.7 161.5h5.6M58.3 161.5l3.7 1.9M58.3 161.5l1.3 1M58.3 161.5l1.4 .6M62 165.3l-3.7 1.8h-5.6M62 161.5v5.6M64.7 163.4h1.9M65.7 165.3v1.8h7.4M73.1 161.5h-7.4v1.9" fill="none" stroke="#800000" stroke-width=".3"/>
<path d="M36.1 159.5v.4M37 158.8v1.8M37.9 159.7h1.9M37.9 157.9v3.6M74.9 157.9h1.9M76.8 156v3.7M77.7 156.9v1.9M78.6 157.7v.3" fill="none" stroke="#004000" stroke-width=".3"/>
<path d="M55.5 184.9h5.5v1.5h-5.5z" fill="#c8c8aa" stroke="#800000" stroke-width=".3"/>
<path d="M52.7 185.6h2.8M58.3 181.9v1.9h2.7v.9M60.7 184.1l.3 .6M61 185.6h2.8M61.4 184.1l-.4 .6" fill="none" stroke="#800000" stroke-width=".3"/>
<circle cx="56.2" cy="187.8" r=".72" fill="#400000" stroke="#f00" stroke-width=".15"/>
<path d="M55.8 187.8l.2 .2M55.8 187.8h.8M56 187.6l-.2 .2" fill="none" stroke="#f00" stroke-width=".15"/>
<circle cx="60.3" cy="187.8" r=".72" fill="#400000" stroke="#f00" stroke-width=".15"/>
<path d="M59.9 187.8h.8M60.5 187.6l.2 .2M60.7 187.8l-.2 .2" fill="none" stroke="#f00" stroke-width=".15"/>
<g fill="#004000" stroke="#004000" stroke-width=".3">
<circle cx="32.3" cy="181.9" r=".38"/>
<circle cx="50.8" cy="178.2" r=".38"/>
<circle cx="71.2" cy="185.6" r=".38"/>
<circle cx="65.7" cy="185.6" r=".38"/>
<circle cx="50.8" cy="185.6" r=".38"/>
<circle cx="41.6" cy="185.6" r=".38"/>
<circle cx="32.3" cy="170.8" r=".38"/>
<circle cx="47.2" cy="170.8" r=".38"/>
<circle cx="47.2" cy="157.9" r=".38"/>
</g>
<path d="M79.5 172.7l1.9-1-.9 1.9zM79.9 173.2l-1.3 1.3" fill="none" stroke="#0000c0" stroke-width=".15"/>
<path d="M45.3 159.7v3.2M43.5 164h3.7M43.5 162.9h3.7M45.3 164v3.1" fill="none" stroke="#800000" stroke-width=".3"/>
<path d="M48.3 161.5h1.4v5.6h-1.4z" fill="#c8c8aa" stroke="#800000" stroke-width=".3"/>
<path d="M49 159.7v1.8M49 167.1v1.9" fill="none" stroke="#800000" stroke-width=".3"/>
<g fill="#004000" stroke="#004000" stroke-width=".3">
<circle cx="49" cy="170.8" r=".38"/>
<circle cx="49" cy="157.9" r=".38"/>
</g>
<path d="M51.8 180l1.8-.9-.9 1.9zM52.2 180.6l-1.4 1.3" fill="none" stroke="#0000c0" stroke-width=".15"/>
<g font-size="2.6" fill="#000080">
<text x="226.1" y="181.7">H Bridge v2 - Copy.pdsprj</text>
<text x="226.1" y="185.9">H Bridge v2 - Copy.pdsprj</text>
<text x="261.4" y="186.5">2026/10/14</text>
</g>
<g font-size="2.3">
<text x="235.7" y="22.1">J3</text>
<text x="183.9" y="27.7">J2</text>
<text x="17.4" y="40.6">J1</text>
<text x="119.2" y="58.4">R4</text>
<text x="145.1" y="57.3">U2</text>
<text x="172.2" y="56.2">D3</text>
<text x="30.5" y="63.6">R1</text>
<text x="174.7" y="64">R11</text>
<text x="198.1" y="61.7">Q3</text>
<text x="214.7" y="61.7">C4</text>
<text x="172.2" y="71">C3</text>
<text x="185.8" y="71.4">R12</text>
<text x="32" y="76.2">D1</text>
<text x="102.5" y="75.1">R6</text>
<text x="183.9" y="78.8">R10</text>
<text x="137.7" y="89.9">R8</text>
<text x="156.2" y="89.9">R7</text>
<text x="198.1" y="87.6">Q2</text>
<text x="214.7" y="89.5">C8</text>
<text x="21.1" y="94.3">C7</text>
<text x="34.1" y="95.4">R24</text>
<text x="73.2" y="98">U1</text>
<text x="119.2" y="97.3">R5</text>
<text x="150" y="96.9">Q1</text>
<text x="183.9" y="101">R9</text>
<text x="28.5" y="112.8">C1</text>
<text x="39.6" y="110.2">R3</text>
<text x="22.9" y="119.3">RV2</text>
<text x="37.8" y="123.1">R2</text>
<text x="94.5" y="122.8">C2</text>
<text x="126.6" y="136.1">R13</text>
<text x="152.4" y="135">U3</text>
<text x="179.6" y="132">D5</text>
<text x="182.1" y="141.6">R20</text>
<text x="205.5" y="139.4">Q6</text>
<text x="222.1" y="139.4">C6</text>
<text x="179.6" y="148.7">C5</text>
<text x="193.2" y="149.1">R21</text>
<text x="115.4" y="152.8">R15</text>
<text x="40.9" y="161.6">C10</text>
<text x="56.3" y="159">U4</text>
<text x="195" y="156.5">R19</text>
<text x="50.8" y="163.5">R25</text>
<text x="97.1" y="163.5">R23</text>
<text x="145.1" y="167.6">R17</text>
<text x="163.6" y="167.6">R16</text>
<text x="205.5" y="165.4">Q5</text>
<text x="12" y="170.9">R22</text>
<text x="214.7" y="172.7">C9</text>
<text x="12.1" y="175.7">RV1</text>
<text x="97.2" y="175.7">RV3</text>
<text x="137.7" y="175">R14</text>
<text x="157.4" y="174.6">Q4</text>
<text x="191.3" y="178.6">R18</text>
<text x="20.5" y="187.5">D4</text>
<text x="59.9" y="190.4">RV4</text>
</g>
<g font-size="1.8" fill="#000080">
<text x="17.4" y="17.7">A</text>
<text x="44.5" y="17.7">B</text>
<text x="71.5" y="17.7">C</text>
<text x="98.5" y="17.7">D</text>
<text x="125.6" y="17.7">E</text>
<text x="152.6" y="17.7">F</text>
<text x="179.4" y="17.7">G</text>
<text x="206.5" y="17.7">H</text>
<text x="233.9" y="17.7">I</text>
<text x="260.7" y="17.7">J</text>
<text x="2.2" y="28.7">0</text>
<text x="276.1" y="28.7">0</text>
<text x="2.2" y="46.4">1</text>
<text x="276.1" y="46.4">1</text>
<text x="2.2" y="64.2">2</text>
<text x="276.1" y="64.4">2</text>
<text x="2.2" y="82">3</text>
<text x="276.1" y="82">3</text>
<text x="2.2" y="99.7">4</text>
<text x="276.1" y="99.7">4</text>
<text x="2.2" y="117.5">5</text>
<text x="276.1" y="117.5">5</text>
<text x="2.2" y="135.2">6</text>
<text x="276.1" y="135.2">6</text>
<text x="2.2" y="153">7</text>
<text x="276.1" y="153">7</text>
<text x="2.2" y="170.7">8</text>
<text x="276.1" y="170.7">8</text>
<text x="2.2" y="188.5">9</text>
<text x="220.1" y="189.5">C:\hardwareDesign\Inverter design\SG3525 Solar Inverter\H Bridge\H B</text>
<text x="276.1" y="188.5">9</text>
<text x="252.5" y="193.2">@REV</text>
<text x="261.2" y="192.1">1</text>
<text x="264.6" y="192.1">of</text>
<text x="268.6" y="192.1">1</text>
<text x="17.3" y="199.2">A</text>
<text x="44.3" y="199.2">B</text>
<text x="71.3" y="199.2">C</text>
<text x="98.3" y="199.2">D</text>
<text x="125.4" y="199.2">E</text>
<text x="152.4" y="199.2">F</text>
<text x="179.3" y="199.2">G</text>
<text x="206.3" y="199.2">H</text>
<text x="233.8" y="199.2">I</text>
<text x="260.5" y="199.2">J</text>
</g>
<g font-size="1.5">
<text x="208.1" y="21.5">+325v</text>
<text x="189.6" y="29.9">2</text>
<text x="235.7" y="29.9">TBLOCK-I2</text>
<text x="241.4" y="26.2">1</text>
<text x="241.4" y="24.4">2</text>
<text x="247" y="24.2">NEUTRAL</text>
<text x="247" y="26.1">DSO C</text>
<text x="254.3" y="26.1">LIVE</text>
<text x="183.9" y="35.4">TBLOCK-I2</text>
<text x="189.6" y="31.8">1</text>
<text x="235.7" y="31.8">Vin - 12V</text>
<text x="41.6" y="36.3">+12v</text>
<text x="156.3" y="41.9">+12v</text>
<text x="183.9" y="37.3">Vin - 12V</text>
<text x="216.8" y="41.3" transform="rotate(-90 216.8 41.3)">325VDC</text>
<text x="23.1" y="44.7">1</text>
<text x="23.1" y="42.8">2</text>
<text x="17.4" y="48.4">TBLOCK-I2</text>
<text x="17.4" y="50.2">Vin - 12V</text>
<text x="142.5" y="59.5">1</text>
<text x="160" y="59.5">4</text>
<text x="172.2" y="58.3">8ETH06</text>
<text x="30.5" y="65.7">1k</text>
<text x="119.2" y="62.1">2.2k</text>
<text x="142.5" y="65.1">2</text>
<text x="160" y="65.1">3</text>
<text x="163.7" y="64.9">PC1</text>
<text x="171.1" y="64.9">PC1</text>
<text x="198.1" y="63.8">IRF740</text>
<text x="214.7" y="63.8">100n</text>
<text x="145.1" y="68.7">PC817</text>
<text x="174.7" y="67.6">47</text>
<text x="172.2" y="73.1">330U</text>
<text x="185.8" y="75.1">10k</text>
<text x="206.2" y="77.9">LIVE</text>
<text x="32" y="78.3">LED-RED</text>
<text x="102.5" y="78.7">4.7k</text>
<text x="183.9" y="82.4">1</text>
<text x="62" y="86.3">+12v</text>
<text x="78.6" y="86.3">+12v</text>
<text x="124.8" y="84.4">+12v</text>
<text x="198.1" y="89.7">IRF740</text>
<text x="21.1" y="90.9">100n</text>
<text x="137.7" y="93.6">2.2k</text>
<text x="156.2" y="93.6">47</text>
<text x="214.7" y="91.6">100n</text>
<text x="21.3" y="101.9">VFB</text>
<text x="34.1" y="99.1">50k</text>
<text x="64.3" y="98.4">15</text>
<text x="104.5" y="98.2">OUT-A</text>
<text x="119.2" y="100.9">2.2k</text>
<text x="150" y="99">2N2222</text>
<text x="37.9" y="105.6">VOUT REF</text>
<text x="45.3" y="107.5">Vref 5v 16</text>
<text x="51.9" y="102.1">9</text>
<text x="51.9" y="103.9">1</text>
<text x="51.9" y="105.7">2</text>
<text x="55.5" y="102.9">COMP</text>
<text x="55.5" y="104.8">-INP</text>
<text x="55.5" y="106.6">+INP</text>
<text x="62.1" y="102.8">+VIN</text>
<text x="67.9" y="104.8">OUTA</text>
<text x="67.9" y="106.6">OUTB</text>
<text x="70" y="102.9">VC</text>
<text x="74.9" y="102.1">13</text>
<text x="74.9" y="103.9">11</text>
<text x="74.9" y="105.7">14</text>
<text x="84.2" y="103.8">OUT-A</text>
<text x="84.2" y="107.5">OUT-B</text>
<text x="91.6" y="103.8">DSO A</text>
<text x="91.6" y="107.5">DSO B</text>
<text x="183.9" y="104.6">10k</text>
<text x="39.6" y="113.9">370R</text>
<text x="51.9" y="111.3">7</text>
<text x="55.5" y="112.1">DISCHARGE</text>
<text x="55.5" y="108.5">VREF</text>
<text x="65.6" y="112.1">OSCOUT</text>
<text x="67.9" y="110.3">SYNC</text>
<text x="74.9" y="109.5">3</text>
<text x="74.9" y="111.3">4</text>
<text x="28.5" y="118.7">100nF</text>
<text x="51.9" y="116.8">6</text>
<text x="51.9" y="115">5</text>
<text x="55.5" y="117.7">RT</text>
<text x="55.5" y="115.9">CT</text>
<text x="62.1" y="117.8">GND</text>
<text x="63" y="115.9">SOFTSTART</text>
<text x="67.8" y="117.7">SHDN</text>
<text x="74.9" y="115">8</text>
<text x="74.9" y="116.8">10</text>
<text x="163.7" y="119.5">+12v</text>
<text x="224.2" y="119" transform="rotate(-90 224.2 119)">325VDC</text>
<text x="22.9" y="121.4">150k</text>
<text x="64.3" y="122.3">12</text>
<text x="67.6" y="122.4">UC3525A</text>
<text x="94.5" y="124.9">10uF</text>
<text x="19.1" y="131">RV2 - Output Frequency Pot</text>
<text x="37.8" y="126.8">20k</text>
<text x="94.5" y="126.7">25V</text>
<text x="19.1" y="132.8">50Hz - 75% or 58k</text>
<text x="149.9" y="137.2">1</text>
<text x="167.4" y="137.2">4</text>
<text x="179.6" y="134.1">8ETH06</text>
<text x="21.3" y="142.6">DSO A</text>
<text x="33.3" y="143.6">A</text>
<text x="126.6" y="139.8">2.2k</text>
<text x="149.9" y="142.7">2</text>
<text x="167.4" y="142.7">3</text>
<text x="171.1" y="142.6">PC2</text>
<text x="178.5" y="142.6">PC2</text>
<text x="205.5" y="141.5">IRF740</text>
<text x="222.1" y="141.5">100n</text>
<text x="21.3" y="146.3">DSO B</text>
<text x="33.3" y="147.3">B</text>
<text x="152.4" y="146.4">PC817</text>
<text x="182.1" y="145.3">47</text>
<text x="21.3" y="150">DSO C</text>
<text x="21.3" y="153.7">DSO D</text>
<text x="33.3" y="151">C</text>
<text x="33.3" y="154.7">D</text>
<text x="179.6" y="150.8">330U</text>
<text x="193.2" y="152.7">10k</text>
<text x="213.7" y="155.6">NEUTRAL</text>
<text x="53.7" y="161.2">3</text>
<text x="71.2" y="161.2">2</text>
<text x="94.7" y="161.5" transform="rotate(-90 94.7 161.5)">Vfb-bridge</text>
<text x="107.7" y="160.6" transform="rotate(-90 107.7 160.6)">LIVE</text>
<text x="115.4" y="156.4">4.7k</text>
<text x="195" y="160.1">1</text>
<text x="9.7" y="167.1" transform="rotate(-90 9.7 167.1)">VREF 5V</text>
<text x="40.9" y="165.6">100nF</text>
<text x="50.8" y="165.6">10M</text>
<text x="53.7" y="166.8">4</text>
<text x="71.2" y="166.8">1</text>
<text x="97.1" y="165.6">756k</text>
<text x="137.8" y="162.1">+12v</text>
<text x="205.5" y="167.4">IRF740</text>
<text x="12" y="173">4.7k</text>
<text x="32.3" y="170.3">FBPC817</text>
<text x="56.3" y="170.5">PC817</text>
<text x="145.1" y="171.2">2.2k</text>
<text x="163.6" y="171.2">47</text>
<text x="107.7" y="179.1" transform="rotate(-90 107.7 179.1)">NEUTRAL</text>
<text x="117.5" y="175.9">OUT-B</text>
<text x="137.7" y="178.6">2.2k</text>
<text x="157.4" y="176.7">2N2222</text>
<text x="214.7" y="174.8">100n</text>
<text x="4.7" y="181.6">10k</text>
<text x="19.4" y="181.5">Vout Ref</text>
<text x="39.8" y="185.2">FBPC817</text>
<text x="50.3" y="181.9" transform="rotate(-90 50.3 181.9)">VFB</text>
<text x="69.3" y="185.2">VREF 5V</text>
<text x="89.9" y="181.6">10k</text>
<text x="191.3" y="182.3">10k</text>
<text x="20.5" y="189.6">1N4728A</text>
<text x="54.4" y="190.7">10k</text>
</g>
<g font-size="1.5" fill="#0000c0">
<text x="221.1" y="40.9">325VDC</text>
<text x="206.4" y="46.5">325VDC</text>
<text x="200.7" y="52">325VDC</text>
<text x="200.7" y="66.8">LIVE</text>
<text x="200.7" y="94.6">Q2(S)</text>
<text x="224.7" y="124.2">325VDC</text>
<text x="208.1" y="129.8">325VDC</text>
<text x="208.1" y="144.5">NEUTRAL</text>
<text x="84.9" y="150.1">Vfb-bridge</text>
<text x="82.3" y="172.3">U4(A)</text>
<text x="25" y="179.7">Vout Ref</text>
<text x="54.6" y="179.7">VFB</text>
<text x="208.1" y="174.1">Q5(S)</text>
</g>
<g font-size="1.5" fill="#800000">
<text x="145.6" y="59.4">A</text>
<text x="156.7" y="59.4">C</text>
<text x="145.6" y="66.8">K</text>
<text x="156.7" y="66.8">E</text>
<text x="153" y="137.1">A</text>
<text x="164.1" y="137.1">C</text>
<text x="153" y="144.5">K</text>
<text x="164.1" y="144.5">E</text>
<text x="57.8" y="160.1" transform="rotate(-180 57.8 160.1)">E</text>
<text x="69" y="160.1" transform="rotate(-180 69 160.1)">K</text>
<text x="57.9" y="167.5" transform="rotate(-180 57.9 167.5)">C</text>
<text x="69" y="167.5" transform="rotate(-180 69 167.5)">A</text>
</g>
<text font-size="1.5" fill="#008000" x="106.3" y="168">+88.8</text>
<g font-size="1.5" fill="#000080">
<text x="214.4" y="185.5">DESIGN TITLE:</text>
<text x="214.6" y="181.5">FILE NAME:</text>
<text x="261.4" y="183">DATE:</text>
<text x="214.5" y="189.4">PATH:</text>
<text x="261.6" y="189.8">PAGE:</text>
<text x="214.6" y="193">BY:</text>
<text x="214.6" y="195.5">BOARD: @BOARD</text>
<text x="218.7" y="193">@AUTHOR</text>
<text x="248.8" y="193.1">REV:</text>
<text x="261.5" y="194.9">TIME:</text>
<text x="268" y="194.9">10:26:52</text>
</g>
<text font-size="1.2" fill="#800000" x="105.8" y="170.2">AC Volts</text>
<g font-size="1.1" fill="#c00000">
<text x="25.7" y="124.9">75%</text>
<text x="10.5" y="183" transform="rotate(-90 10.5 183)">60%</text>
<text x="59" y="185.3" transform="rotate(-180 59 185.3)">0%</text>
<text x="95.6" y="183" transform="rotate(-90 95.6 183)">23%</text>
</g>
</svg>
